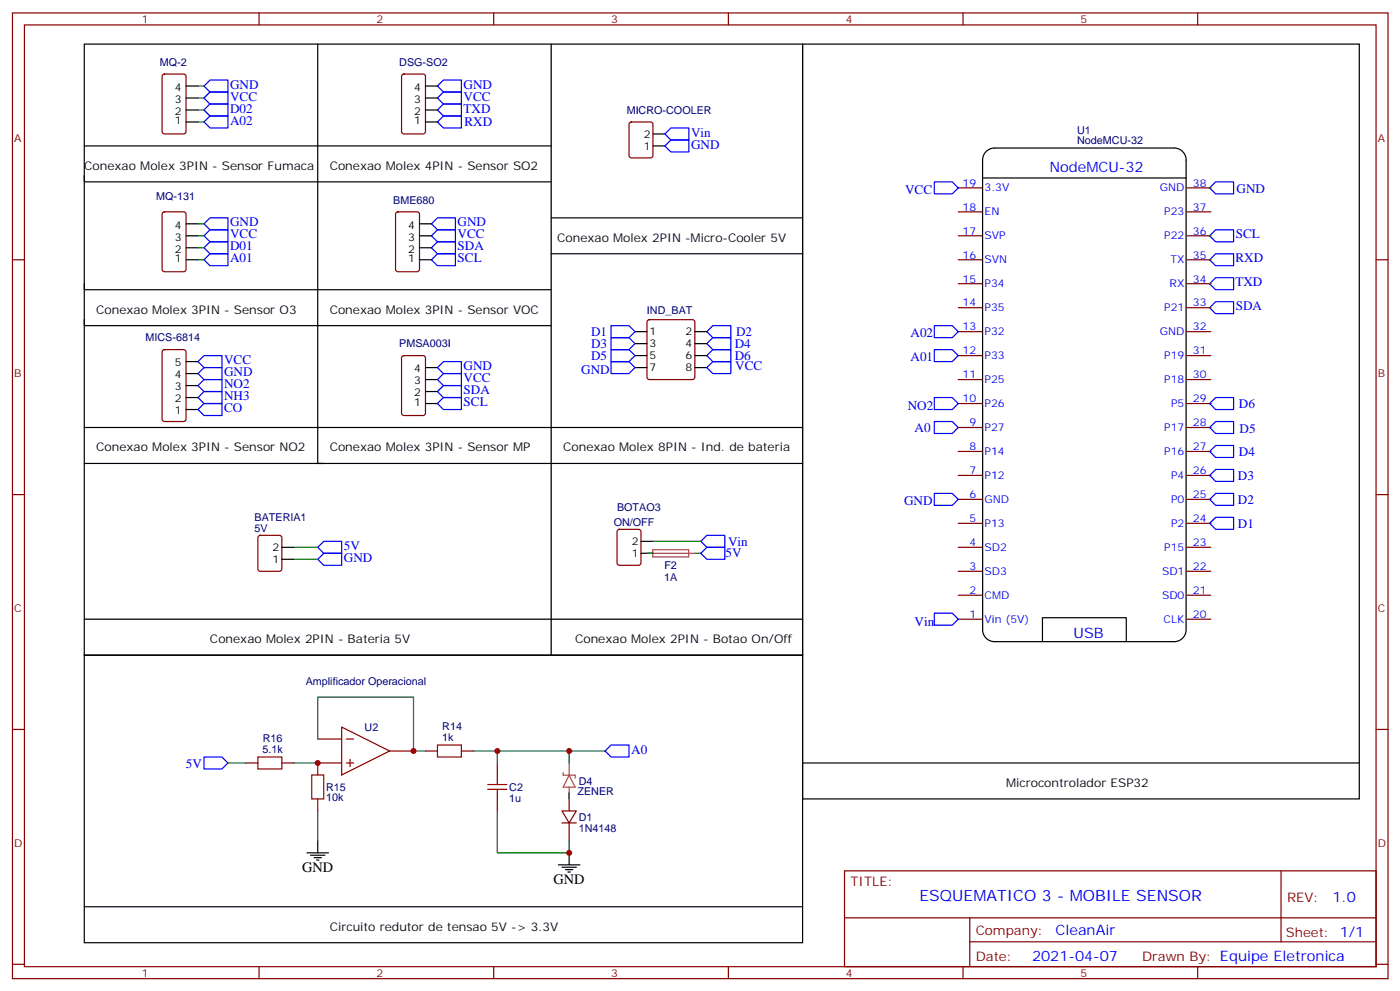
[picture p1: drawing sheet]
<svg xmlns="http://www.w3.org/2000/svg" width="413mm" height="292mm" viewBox="0 0 413 292" stroke-linecap="round" stroke-linejoin="round" font-family="sans-serif">
<g fill="none" stroke="#870000" stroke-width=".35">
<path d="M3.7 3.8h405.3v284.3h-405.3zM7.2 7.3h398.3v277.3h-398.3zM76.3 3.8v3.5M145.5 3.8v3.5M214.6 3.8v3.5M283.8 3.8v3.5M352.9 3.8v3.5M48 22l.5-.2h5.6l.7 .4v16.5l-.4 .7h-5.9l-.7-.4v-16.5zM118.6 22l.4-.2h5.7l.6 .4 .1 16.5-.5 .7h-5.9l-.6-.4-.1-16.5zM185.6 36.1l.5-.2h5.6l.6 .4 .1 9.5-.5 .6-5.8 .1-.7-.5-.1-9.4zM282.4 55.3h7M349.7 55.3h7.1"/>
<path d="M3.7 76.5h3.5M48 62.6l.5-.2h5.6l.7 .4v16.5l-.4 .7h-5.9l-.7-.5v-16.4zM116.8 62.6l.5-.2h5.6l.7 .4v16.5l-.4 .7h-5.9l-.7-.5v-16.4zM282.4 76.5h7M282.4 62.4h7M282.4 69.4h7M349.7 76.5h7.1M349.7 62.4h7.1M349.7 69.4h7.1M405.5 76.5h3.5M190.9 94.3l.4-.2h12.7l.5 .2 .3 .5v16.3l-.3 .5-.5 .2h-12.7l-.5-.3-.2-.4v-16.3zM282.4 83.5h7"/>
<path d="M282.4 90.6h7M282.4 97.6h7M349.7 83.5h7.1M349.7 90.6h7.1M349.7 97.6h7.1M48 103.1l.5-.2h5.6l.7 .5v20l-.4 .7h-5.9l-.7-.5v-20zM118.6 104.9l.4-.2h5.7l.6 .4 .1 16.5-.5 .7h-5.9l-.6-.4-.1-16.5zM282.4 104.7h7M282.4 111.8h7M282.4 118.8h7M349.7 104.7h7.1M349.7 111.8h7.1"/>
<path d="M349.7 118.8h7.1M282.4 125.9h7M282.4 132.9h7M282.4 140h7M349.7 125.9h7.1M349.7 132.9h7.1M349.7 140h7.1M3.7 145.6h3.5M76.2 157.8l.5-.2h5.6l.7 .5v9.4l-.4 .6-5.9 .1-.7-.5v-9.4zM182.1 156.1l.4-.2h5.7l.6 .4 .1 9.4-.5 .7h-5.9l-.6-.4-.1-9.4zM282.4 147h7M282.4 154.1h7"/>
<path d="M349.7 147h7.1M349.7 154.1h7.1M405.5 145.6h3.5M282.4 161.1h7M282.4 168.2h7M282.4 175.3h7M349.7 161.1h7.1M349.7 168.2h7.1M349.7 175.3h7.1M282.4 182.3h7M349.7 182.3h7.1M3.7 214.8h3.5"/>
<path d="M93.6 217.6h7.1M100.7 214.1l14.1 7-14.1 7.1zM102.1 217.6h2.1M405.5 214.8h3.5M72.5 224.6h3.5M83 224.6h3.6M93.6 235.2v3.6M100.7 224.6h-7.1v3.6M102.1 224.6h2.1M103.2 223.6v2.1M114.8 221.1h7M125.4 221.1h3.5"/>
<path d="M136 221.1h3.5M146.5 224.6v3.6M146.5 235.2v3.6M165.6 238.8h4.2l-2.1 3.5zM167.7 233.5v5.3M165.6 242.3h4.2M167.7 242.3v5.3M248.8 256.4h156.7v28.2h-156.7zM377.5 256.4v20.9M248.9 270.2h156.5M285.8 277.3h119.6M285.8 270.2v14.2"/>
<path d="M3.7 283.9h3.5M76.3 284.6v3.5M145.5 284.6v3.5M214.6 284.6v3.5M283.8 284.6v3.5M352.9 284.6v3.5M405.5 283.9h3.5"/>
</g>
<g fill="none" stroke="#00f" stroke-width=".35">
<path d="M60.1 35.9l1.8-1.8h5.3v3.6h-5.3zM61.9 23.6h5.3v3.5h-5.3l-1.8-1.8zM61.9 27.1h5.3v3.5h-5.3l-1.8-1.7zM61.9 30.6h5.3v3.5h-5.3l-1.8-1.7zM128.9 35.9l1.8-1.8h5.3v3.6h-5.3zM130.7 30.6h5.3v3.5h-5.3l-1.8-1.7zM130.7 27.1h5.3v3.5h-5.3l-1.8-1.7zM130.7 23.6h5.3v3.5h-5.3l-1.8-1.8zM195.9 39.4l1.8-1.7h5.3v3.5h-5.3zM197.7 41.2h5.3v3.5h-5.3l-1.8-1.7zM275.3 53.6h5.3l1.8 1.7-1.8 1.8h-5.3zM356.4 55.3l1.8-1.7h5.3v3.5h-5.3z"/>
<path d="M60.1 76.5l1.8-1.8h5.3v3.5h-5.3zM60.1 73l1.8-1.8h5.3v3.5h-5.3zM60.1 69.4l1.8-1.7h5.3v3.5h-5.3zM60.1 65.9l1.8-1.8h5.3v3.6h-5.3zM127.1 65.9l1.8-1.8h5.3v3.6h-5.3zM127.1 69.4l1.8-1.7h5.3v3.5h-5.3zM127.1 73l1.8-1.8h5.3v3.5h-5.3zM127.1 76.5l1.8-1.8h5.3v3.5h-5.3zM356.4 69.4l1.8-1.7h5.3v3.5h-5.3zM356.4 76.5l1.8-1.8h5.3v3.5h-5.3zM180.1 95.9h5.2l1.8 1.7-1.8 1.8h-5.2zM180.1 99.4h5.2l1.8 1.8-1.8 1.7h-5.2z"/>
<path d="M208.3 97.6l1.7-1.7h5.3v3.5h-5.3zM275.3 95.9h5.3l1.8 1.7-1.8 1.8h-5.3zM356.4 90.6l1.8-1.8h5.3v3.6h-5.3zM356.4 83.5l1.8-1.7h5.3v3.5h-5.3zM58.3 117.1l1.8-1.8h5.3v3.5h-5.3zM58.3 113.5l1.8-1.7h5.3v3.5h-5.3zM58.3 110l1.8-1.8h5.3v3.6h-5.3zM58.3 106.5l1.8-1.8h5.3v3.5h-5.3zM128.9 118.8l1.8-1.7h5.3v3.5h-5.3zM128.9 115.3l1.8-1.8h5.3v3.6h-5.3zM128.9 111.8l1.8-1.8h5.3v3.5h-5.3zM128.9 108.2l1.8-1.7h5.3v3.5h-5.3z"/>
<path d="M180.1 102.9h5.2l1.8 1.8-1.8 1.8h-5.2zM180.1 106.5h5.2l1.8 1.7-1.8 1.8h-5.2zM208.3 101.2l1.7-1.8h5.3v3.5h-5.3zM208.3 104.7l1.7-1.8h5.3v3.6h-5.3zM208.3 108.2l1.7-1.7h5.3v3.5h-5.3zM275.3 102.9h5.3l1.8 1.8-1.8 1.8h-5.3zM275.3 117.1h5.3l1.8 1.7-1.8 1.8h-5.3zM356.4 118.8l1.8-1.7h5.3v3.5h-5.3zM58.3 120.6l1.8-1.8h5.3v3.5h-5.3zM275.3 124.1h5.3l1.8 1.8-1.8 1.7h-5.3zM356.4 140l1.8-1.8h5.3v3.5h-5.3zM356.4 132.9l1.8-1.7h5.3v3.5h-5.3z"/>
<path d="M356.4 125.9l1.8-1.8h5.3v3.5h-5.3zM208.3 157.6h5.3v3.5h-5.3l-1.8-1.7zM275.3 145.3h5.3l1.8 1.7-1.8 1.8h-5.3zM356.4 154.1l1.8-1.8h5.3v3.6h-5.3zM356.4 147l1.8-1.7h5.3v3.5h-5.3zM93.6 161.1l1.8-1.7h5.3v3.5h-5.3zM93.6 164.7l1.8-1.8h5.3v3.5h-5.3zM206.5 162.9l1.8-1.8h5.3v3.6h-5.3zM275.3 180.6h5.3l1.8 1.7-1.8 1.8h-5.3zM60.1 222.9h5.3l1.8 1.7-1.8 1.8h-5.3zM178.3 221.1l1.8-1.7h5.2v3.5h-5.2z"/>
</g>
<g fill="none" stroke="#000" stroke-width=".35">
<path d="M24.8 13h211.7v179.9h-211.7zM93.6 13v123.5h1.8M162.4 13v179.9M236.5 13h164v222.2h-164zM54.8 35.9h3.5M54.8 32.4h3.5M54.8 28.9h3.5M54.8 25.3h3.5M125.4 35.9h3.5M125.4 32.4h3.5M125.4 28.9h3.5M125.4 25.3h3.5"/>
<path d="M192.4 39.4h3.5M24.8 51.8v1.8h137.6M24.8 43h137.6M192.4 43h3.5M289.5 47l.1 138.4M289.5 52.4h60M289.5 47.1a3.5 3.5 0 0 1 3.6-3.5h52.9a3.5 3.5 0 0 1 3.5 3.5M349.5 47.1v138.2M54.8 76.5h3.5M54.8 73h3.5M54.8 69.4h3.5M54.8 65.9h3.5"/>
<path d="M123.6 76.5h3.5M123.6 73h3.5M123.6 69.4h3.5M123.6 65.9h3.5M162.4 74.7h74.1M162.4 64.1h74.1M24.8 94.1v1.8h137.6M24.8 83.5v1.8h137.6M187.1 97.6h3.5M204.8 97.6h3.5M54.8 117.1h3.5M54.8 113.5h3.5"/>
<path d="M54.8 110h3.5M54.8 106.5h3.5M125.4 118.8h3.5M125.4 115.3h3.5M125.4 111.8h3.5M125.4 108.2h3.5M187.1 108.2h3.5M187.1 101.2h3.5M187.1 104.7h3.5M204.8 108.2h3.5M204.8 101.2h3.5M204.8 104.7h3.5"/>
<path d="M24.8 136.5h211.7M24.8 125.9h211.7M54.8 120.6h3.5M188.9 159.4h3.5M83 164.7h3.6M83 161.1h3.6M188.9 162.9h3.5M24.8 192.9h211.7v84.7h-211.7zM24.8 182.3h211.7M289.5 185.4a3.5 3.5 0 0 0 3.6 3.5h52.9a3.5 3.5 0 0 0 3.5-3.5M307.2 188.9v-7h24.7v7M236.5 224.6h164"/>
<path d="M90.5 251.1h6.3M91.5 251.8h4.2M92.6 252.5h2.1M93.3 253.2h.7M93.6 247.6v3.5M164.5 254.6h6.4M165.6 255.3h4.2M166.7 256h2.1M167.4 256.8h.7M167.7 251.1v3.5M24.8 267h211.7"/>
</g>
<g fill="none" stroke="#008700" stroke-width=".35">
<path d="M58.3 35.9h1.8M58.3 32.4h1.8M58.3 28.9h1.8M58.3 25.3h1.8M356.4 55.3h.4M58.3 69.4h1.8M58.3 65.9h1.8M58.3 73h1.8M58.3 76.5h1.8M356.4 69.4h.4M356.4 76.5h.4M356.4 90.6h.4"/>
<path d="M356.4 83.5h.4M356.4 118.8h.4M356.4 140h.4M356.4 132.9h.4M356.4 125.9h.4M192.4 159.4h14.1M356.4 154.1h.4M356.4 147h.4M86.6 164.7h7M86.6 161.1h7M190.6 162.9h1.8M204.8 162.9h1.7"/>
<path d="M93.6 217.6v-12.4h28.2v15.9h3.6M67.2 224.6h5.3M86.6 224.6h7M93.6 238.8v8.8M139.5 221.1h38.8M146.5 238.8v12.3h21.2v-3.5M146.5 221.1v3.5M167.7 221.1v3.5M167.7 233.5v1.7"/>
</g>
<path d="M128.9 219.4h7.1v3.5h-7.1zM76 222.9h7v3.5h-7zM91.9 228.2h3.5v7h-3.5zM143.7 232.4h5.7M143.7 231h5.7M146.5 228.2v2.8M146.5 232.4v2.8" fill="none" stroke="#a10000" stroke-width=".35"/>
<path d="M190.6 162.9h10.6M192.3 161.9h10.6v2.1h-10.6zM201.3 162.9h3.5M165.9 227.4v.8h3.6v.9M167.7 228.2l1.8 3.6h-3.6zM167.7 224.6v3.5M167.7 231.8v3.4" fill="none" stroke="#a64a4a" stroke-width=".35"/>
<g fill="#c00">
<circle cx="93.6" cy="224.6" r=".88"/>
<circle cx="146.5" cy="221.1" r=".88"/>
<circle cx="167.7" cy="221.1" r=".88"/>
<circle cx="167.7" cy="251.1" r=".88"/>
<circle cx="121.8" cy="221.1" r=".88"/>
</g>
<text font-size="4.6" fill="#00f" x="270.9" y="265.4">ESQUEMATICO 3 - MOBILE SENSOR</text>
<g font-size="4.2" fill="#00f">
<text x="309.2" y="50.5">NodeMCU-32</text>
<text x="316.4" y="187.7">USB</text>
<text x="392.6" y="265.7">1.0</text>
<text x="311" y="275.2">CleanAir</text>
<text x="304.1" y="283">2021-04-07</text>
</g>
<g font-size="4.2">
<text x="89" y="256.8">GND</text>
<text x="163.1" y="260.3">GND</text>
</g>
<g font-size="3.9" fill="#00f">
<text x="67.8" y="26.1">GND</text>
<text x="67.8" y="29.6">VCC</text>
<text x="136.6" y="29.6">VCC</text>
<text x="136.6" y="26.1">GND</text>
<text x="67.8" y="33.1">D02</text>
<text x="136.6" y="33.1">TXD</text>
<text x="67.8" y="36.7">A02</text>
<text x="136.8" y="37.2">RXD</text>
<text x="203.6" y="40.2">Vin</text>
<text x="203.6" y="43.7">GND</text>
<text x="266.7" y="57.2">VCC</text>
<text x="364.4" y="56.7">GND</text>
<text x="67.8" y="70.2">VCC</text>
<text x="67.8" y="66.7">GND</text>
<text x="134.8" y="66.7">GND</text>
<text x="134.8" y="70.2">VCC</text>
<text x="364.1" y="70.2">SCL</text>
<text x="67.8" y="77.2">A01</text>
<text x="67.8" y="73.7">D01</text>
<text x="134.8" y="73.7">SDA</text>
<text x="134.8" y="77.2">SCL</text>
<text x="364" y="77.1">RXD</text>
<text x="364" y="84.1">TXD</text>
<text x="364.1" y="91.3">SDA</text>
<text x="174.2" y="98.9">D1</text>
<text x="216.9" y="98.9">D2</text>
<text x="268.3" y="99.4">A02</text>
<text x="66.1" y="107.2">VCC</text>
<text x="174.2" y="102.4">D3</text>
<text x="174.2" y="105.9">D5</text>
<text x="216.5" y="106">D6</text>
<text x="216.5" y="102.4">D4</text>
<text x="268.3" y="106.4">A01</text>
<text x="66.1" y="110.8">GND</text>
<text x="136.6" y="112.5">VCC</text>
<text x="136.6" y="109">GND</text>
<text x="171.3" y="110">GND</text>
<text x="216.7" y="109">VCC</text>
<text x="66.1" y="117.8">NH3</text>
<text x="66.1" y="114.3">NO2</text>
<text x="136.6" y="119.6">SCL</text>
<text x="136.6" y="116">SDA</text>
<text x="66.1" y="121.3">CO</text>
<text x="267.5" y="120.6">NO2</text>
<text x="365.1" y="120.1">D6</text>
<text x="269.5" y="127.1">A0</text>
<text x="365.3" y="127.6">D5</text>
<text x="365.1" y="134.2">D4</text>
<text x="364.8" y="141.3">D3</text>
<text x="266.4" y="148.7">GND</text>
<text x="364.8" y="148.3">D2</text>
<text x="364.8" y="155.4">D1</text>
<text x="101.3" y="161.9">5V</text>
<text x="214.5" y="160.7">Vin</text>
<text x="101.3" y="165.4">GND</text>
<text x="213.8" y="163.9">5V</text>
<text x="269.5" y="184.2">Vin</text>
<text x="186" y="222">A0</text>
<text x="54.8" y="226.2">5V</text>
</g>
<g font-size="3.9" fill="#800">
<text x="250.6" y="261">TITLE:</text>
<text x="379.2" y="265.7">REV:</text>
<text x="287.5" y="275.2">Company:</text>
<text x="378.9" y="275.8">Sheet: 1/1</text>
<text x="287.5" y="282.9">Date:</text>
<text x="336.6" y="282.9">Drawn By: Equipe Eletronica</text>
</g>
<g font-size="3.5">
<text x="24.8" y="50">Conexao Molex 3PIN - Sensor Fumaca</text>
<text x="97.2" y="50">Conexao Molex 4PIN - Sensor SO2</text>
<text x="164.2" y="71.2">Conexao Molex 2PIN -Micro-Cooler 5V</text>
<text x="28.4" y="92.4">Conexao Molex 3PIN - Sensor O3</text>
<text x="97.2" y="92.4">Conexao Molex 3PIN - Sensor VOC</text>
<text x="28.4" y="132.9">Conexao Molex 3PIN - Sensor NO2</text>
<text x="97.2" y="132.9">Conexao Molex 3PIN - Sensor MP</text>
<text x="165.9" y="132.9">Conexao Molex 8PIN - Ind. de bateria</text>
<text x="61.9" y="189.4">Conexao Molex 2PIN - Bateria 5V</text>
<text x="169.5" y="189.4">Conexao Molex 2PIN - Botao On/Off</text>
<text x="296.5" y="231.7">Microcontrolador ESP32</text>
<text x="97.2" y="274">Circuito redutor de tensao 5V -&gt; 3.3V</text>
</g>
<g font-size="3.2" fill="#800">
<text x="41.8" y="6.8">1</text>
<text x="110.9" y="6.8">2</text>
<text x="180.1" y="6.8">3</text>
<text x="249.2" y="6.8">4</text>
<text x="318.3" y="6.8">5</text>
<text x="4.2" y="41.9">A</text>
<text x="406" y="41.9">A</text>
<text x="4.2" y="111.1">B</text>
<text x="406" y="111.1">B</text>
<text x="4.2" y="180.2">C</text>
<text x="406" y="180.2">C</text>
<text x="4.2" y="249.3">D</text>
<text x="406" y="249.3">D</text>
<text x="41.8" y="287.6">1</text>
<text x="110.9" y="287.6">2</text>
<text x="180.1" y="287.6">3</text>
<text x="249.2" y="287.6">4</text>
<text x="318.3" y="287.6">5</text>
</g>
<g font-size="3.2" fill="#000080">
<text x="47.1" y="19.4">MQ-2</text>
<text x="117.6" y="19.4">DSG-SO2</text>
<text x="184.7" y="33.4">MICRO-COOLER</text>
<text x="317.4" y="39.4">U1</text>
<text x="317.4" y="42.5">NodeMCU-32</text>
<text x="46" y="58.8">MQ-131</text>
<text x="115.9" y="60">BME680</text>
<text x="190.6" y="92.4">IND_BAT</text>
<text x="42.9" y="100.5">MICS-6814</text>
<text x="117.6" y="102.3">PMSA003I</text>
<text x="75" y="153.4">BATERIA1</text>
<text x="180.8" y="154.8">ON/OFF</text>
<text x="181.8" y="150.6">BOTAO3</text>
<text x="75" y="156.6">5V</text>
<text x="195.8" y="167.5">F2</text>
<text x="195.7" y="171.1">1A</text>
<text x="90.1" y="201.7">Amplificador Operacional</text>
<text x="107.4" y="215.1">U2</text>
<text x="130.3" y="214.9">R14</text>
<text x="77.4" y="221.8">5.1k</text>
<text x="77.4" y="218.4">R16</text>
<text x="130.3" y="218.3">1k</text>
<text x="96.1" y="232.8">R15</text>
<text x="150.1" y="232.8">C2</text>
<text x="170.5" y="231">D4</text>
<text x="96.1" y="235.9">10k</text>
<text x="150.1" y="236.1">1u</text>
<text x="170.2" y="234.2">ZENER</text>
<text x="170.5" y="244.9">1N4148</text>
<text x="170.5" y="241.7">D1</text>
</g>
<g font-size="3.2">
<text x="51.5" y="26.7">4</text>
<text x="122.1" y="26.7">4</text>
<text x="51.5" y="33.8">2</text>
<text x="51.5" y="30.3">3</text>
<text x="122.1" y="33.8">2</text>
<text x="122.1" y="30.3">3</text>
<text x="51.5" y="36.6">1</text>
<text x="122.1" y="36.6">1</text>
<text x="189.7" y="40.5">2</text>
<text x="189.7" y="44">1</text>
<text x="51.5" y="70.8">3</text>
<text x="51.5" y="67.3">4</text>
<text x="120.3" y="70.8">3</text>
<text x="120.3" y="67.3">4</text>
<text x="51.5" y="77.2">1</text>
<text x="51.5" y="74.4">2</text>
<text x="120.3" y="77.2">1</text>
<text x="120.3" y="74.4">2</text>
<text x="191.3" y="98.7">1</text>
<text x="202" y="98.7">2</text>
<text x="51.5" y="107.9">5</text>
<text x="191.3" y="102.2">3</text>
<text x="191.3" y="105.8">5</text>
<text x="202" y="102.2">4</text>
<text x="202" y="105.8">6</text>
<text x="51.5" y="111.4">4</text>
<text x="122.1" y="113.2">3</text>
<text x="122.1" y="109.6">4</text>
<text x="191.3" y="109.3">7</text>
<text x="202" y="109.3">8</text>
<text x="51.5" y="118.5">2</text>
<text x="51.5" y="114.9">3</text>
<text x="122.1" y="119.5">1</text>
<text x="122.1" y="116.7">2</text>
<text x="51.5" y="122">1</text>
<text x="186.2" y="160.4">2</text>
<text x="80.3" y="165.7">1</text>
<text x="80.3" y="162.2">2</text>
<text x="186.2" y="164">1</text>
</g>
<g font-size="3.2" fill="#00f">
<text x="283.6" y="55">19</text>
<text x="290.1" y="56.4">3.3V</text>
<text x="341.8" y="56.4">GND</text>
<text x="351.5" y="55">38</text>
<text x="283.6" y="62">18</text>
<text x="290.1" y="63.4">EN</text>
<text x="343.1" y="63.4">P23</text>
<text x="351.5" y="62">37</text>
<text x="283.6" y="69.1">17</text>
<text x="290.1" y="70.5">SVP</text>
<text x="343.1" y="70.5">P22</text>
<text x="351.5" y="69.1">36</text>
<text x="283.6" y="76.1">16</text>
<text x="290.1" y="77.5">SVN</text>
<text x="344.9" y="77.5">TX</text>
<text x="351.5" y="76.1">35</text>
<text x="283.6" y="83.2">15</text>
<text x="351.5" y="83.2">34</text>
<text x="290.1" y="84.6">P34</text>
<text x="344.7" y="84.6">RX</text>
<text x="283.6" y="90.2">14</text>
<text x="290.1" y="91.7">P35</text>
<text x="343.1" y="91.7">P21</text>
<text x="351.5" y="90.2">33</text>
<text x="283.6" y="97.3">13</text>
<text x="290.1" y="98.7">P32</text>
<text x="341.8" y="98.7">GND</text>
<text x="351.5" y="97.3">32</text>
<text x="283.6" y="104.4">12</text>
<text x="290.1" y="105.8">P33</text>
<text x="343.1" y="105.8">P19</text>
<text x="351.5" y="104.4">31</text>
<text x="283.6" y="111.4">11</text>
<text x="290.1" y="112.8">P25</text>
<text x="343.1" y="112.8">P18</text>
<text x="351.5" y="111.4">30</text>
<text x="283.6" y="118.5">10</text>
<text x="290.1" y="119.9">P26</text>
<text x="345.1" y="119.9">P5</text>
<text x="351.5" y="118.5">29</text>
<text x="285.6" y="125.5">9</text>
<text x="351.5" y="125.5">28</text>
<text x="290.1" y="126.9">P27</text>
<text x="343.1" y="126.9">P17</text>
<text x="285.6" y="132.6">8</text>
<text x="290.1" y="134">P14</text>
<text x="343.1" y="134">P16</text>
<text x="351.5" y="132.6">27</text>
<text x="285.6" y="139.6">7</text>
<text x="290.1" y="141">P12</text>
<text x="345.1" y="141">P4</text>
<text x="351.5" y="139.6">26</text>
<text x="285.6" y="146.7">6</text>
<text x="290.1" y="148.1">GND</text>
<text x="345.1" y="148.1">P0</text>
<text x="351.5" y="146.7">25</text>
<text x="285.6" y="153.7">5</text>
<text x="290.1" y="155.2">P13</text>
<text x="345.1" y="155.2">P2</text>
<text x="351.5" y="153.7">24</text>
<text x="285.6" y="160.8">4</text>
<text x="351.5" y="160.8">23</text>
<text x="285.6" y="167.9">3</text>
<text x="290.1" y="162.2">SD2</text>
<text x="343.1" y="162.2">P15</text>
<text x="351.5" y="167.9">22</text>
<text x="290.1" y="169.3">SD3</text>
<text x="342.4" y="169.3">SD1</text>
<text x="285.6" y="174.9">2</text>
<text x="290.1" y="176.3">CMD</text>
<text x="342.4" y="176.3">SD0</text>
<text x="351.5" y="174.9">21</text>
<text x="285.6" y="182">1</text>
<text x="290.1" y="183.4">Vin (5V)</text>
<text x="342.9" y="183.4">CLK</text>
<text x="351.5" y="182">20</text>
</g>
</svg>
